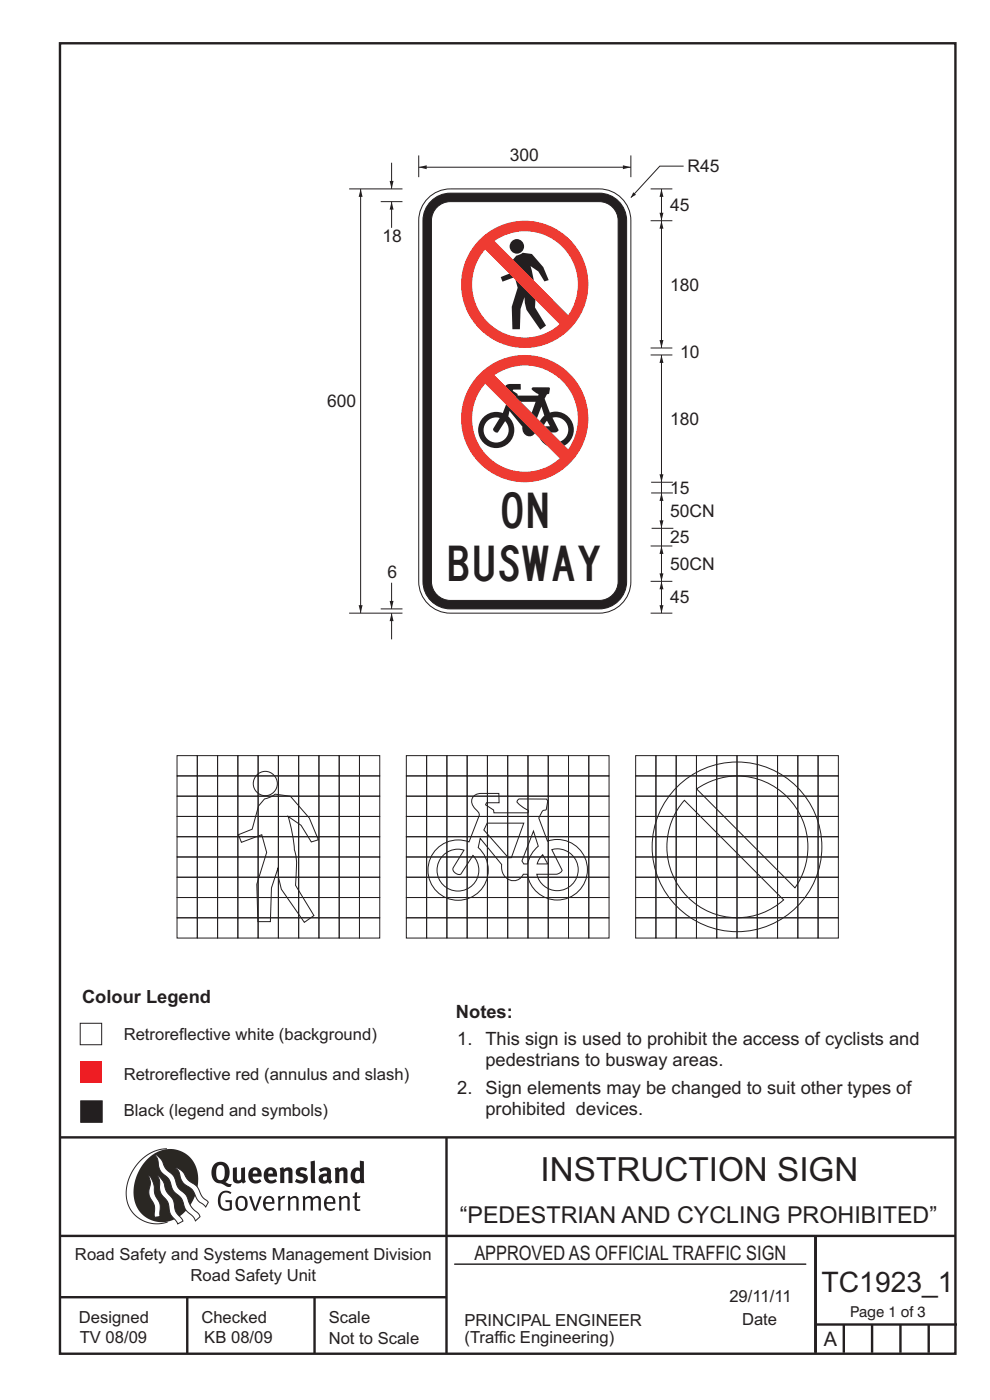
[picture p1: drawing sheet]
<svg xmlns="http://www.w3.org/2000/svg" width="210mm" height="297mm" viewBox="0 0 210 297" stroke-linecap="round" stroke-linejoin="round" font-family="sans-serif">
<g fill="none" stroke="#231f20" stroke-width=".51">
<path d="M12.7 9.2h190v278h-190zM12.7 241.3h190M94.7 241.4v45.8M12.7 275.2h82M12.7 262.2h190.1M39.7 275.2v12M66.7 275.2v12M173 262.1v24.9M173 281h30M179 281v6M185 281v6M191 281v6"/>
<path d="M197 281v6"/>
</g>
<path d="M96.4 268.2h74.6" fill="none" stroke="#231f20" stroke-width=".21"/>
<path d="M35.4 243.7a9.5 9.5 0 0 0-8.6 10.4 6.5 6.5 0 0 0 8.8 5.1" fill="none" stroke="#2a2723" stroke-width=".21"/>
<path d="M31.3 245.9a6.1 6.1 0 0 1 7.3-1.6 6.1 6.1 0 0 1 3.4 6.6 8.8 8.8 0 0 1-7.2 8.4 6.1 6.1 0 0 1-6.4-7.5 10.5 10.5 0 0 1 2.9-5.9z" fill-rule="evenodd" fill="#2a2723"/>
<g fill="#fff" stroke="#2a2723" stroke-width=".21">
<path d="M31.6 249.3l.3 .3 .6 1.2 .4 2.6 1 2 .1 2.7-1.2 .1-.1-2.4-.9-1.8-.2-.7 .3-2.4z" fill-rule="evenodd"/>
<path d="M37.2 247.7l.5 .1 .9 .6 1.3 1.9 1.9 1.5 1.1 2.1 1.3 1.2-.6 1-1.6-1.5-1.2-2.2-2-1.5-.5-.9-.4-1.5z" fill-rule="evenodd"/>
<path d="M32.8 244.9l.4 .1 .9 .8 1 2.1 1.7 1.5 1 2.5 1.6 1.6 1.2 2.5 1.6 1.6 .2 .5-.9 .9-.5-.9-1.6-1.5-1-2.4-1.7-1.7-.9-2.4-1.8-1.7-.3-.9-.3-1.6z" fill-rule="evenodd"/>
<path d="M33.4 249.4l.5 .3 .7 .9 .7 2.1 1.5 1.9 .5 2.5 1.5 1.8v.1l-1.1 .6-1.6-2.1-.6-2.5-1.4-1.9-.3-1v-1.6z" fill-rule="evenodd"/>
</g>
<g fill="#231f20">
<path d="M46.8 253.1l.5-.4 .7-.1 .6 .1 .5 .3-.2 .3-.9-.3-.8 .2-.3 .7-.1 1.1 .1 .6 .3 .5 .5 .3h.6l.4-.1v-1.3h-.8l-.1-.4h1.4v2l-.7 .2-.8 .1-.6-.3-.5-.4-.3-.8-.1-1 .2-.7z" fill-rule="evenodd"/>
<path d="M50.7 254.3l.7-.2 .5 .5 .1 1.2-.2 .4-.3 .2h-.5l-.4-.3-.2-1.1zM50.4 254l-.5 1.1 .3 1.2 .7 .5 1-.1 .4-.4 .2-.5v-.8l-.2-.7-.3-.4-.5-.2h-.6z" fill-rule="evenodd"/>
<path d="M52.8 253.8l.5-.1 .9 2.6 .8-2.5h.5l-1.1 3h-.5z" fill-rule="evenodd"/>
<path d="M56.6 254.2l.4-.1 .4 .1 .2 .3 .1 .5h-1.4zM56.2 254l-.4 1v.7l.3 .6 .4 .4 .5 .2 1.1-.3 .1-.1-.2-.3-.6 .3-.7-.2-.3-.2-.1-.6v-.1h1.9l-.2-1.2-.8-.5-.5 .1z" fill-rule="evenodd"/>
<path d="M58.9 253.8l.5-.1 .1 .5 .4-.4 .6-.1-.2 .5-.4 .1-.4 .3v2.2h-.5z" fill-rule="evenodd"/>
<path d="M61 253.8l.5-.1a.24 .24 0 0 0 .1 .4 .24 .24 0 0 0 .3-.2l.8-.2 .6 .5v2.6h-.4l-.1-2.3-.1-.3-.3-.1-.8 .5v2.2h-.5z" fill-rule="evenodd"/>
<path d="M64.2 253.8l.4-.1a.23 .23 0 0 0 .2 .4 .23 .23 0 0 0 .3-.2l.5-.2 .6 .2a.23 .23 0 0 0 .2 .2 .23 .23 0 0 0 .2-.1l.8-.3 .6 .4 .1 2.7h-.5v-2.3l-.1-.3-.3-.1-.8 .5v2.2h-.5v-2.3l-.1-.3-.3-.1-.8 .4v2.3h-.4z" fill-rule="evenodd"/>
<path d="M69.5 254.2l.5-.1 .4 .1 .3 .8h-1.4zM69.2 254l-.5 1 .1 .7 .2 .6 .4 .4 .4 .2 1.1-.3 .2-.1-.2-.3-.6 .3-.7-.2-.3-.4v-.5h1.9l-.2-1.2-.4-.3-.5-.2-.5 .1z" fill-rule="evenodd"/>
<path d="M71.8 253.8l.5-.1a.24 .24 0 0 0 .1 .4 .24 .24 0 0 0 .4-.2l.7-.2 .6 .5 .1 2.6h-.5v-2.3l-.1-.3-.3-.1-.9 .5v2.2h-.4z" fill-rule="evenodd"/>
<path d="M75.3 253l.5-.1-.1 .9h.8l-.2 .3h-.6v2.2l.2 .2h.5v.3l-.2 .1-.6-.1-.4-.3v-2.4h-.4v-.3h.4z" fill-rule="evenodd"/>
<path d="M46.2 247.4l.4-.2h.4l.6 .6v1.8l-.2 .5-.3 .2h-.8l-.3-.6-.1-1.5zM45.5 246.9l-.4 .7-.2 .8v1l.3 .9 .7 .6 1 .2 1.6 .7 .4-.1 .3-.5h-.6l-.8-.4 .7-1 .2-1.5a1.91 1.91 0 0 0-1.1-1.7 1.91 1.91 0 0 0-2.1 .3z" fill-rule="evenodd"/>
<path d="M49.4 247.8l.8-.2 .1 2.5 .1 .2 .3 .1 .5-.3v-2.3l.8-.2v2.6l.2 .5-.7 .3a.39 .39 0 0 0-.7 0h-.8l-.5-.4z" fill-rule="evenodd"/>
<path d="M53.8 248.4l.3-.1h.3l.2 .7h-1zM53.1 248l-.3 .5-.1 .8v.7l.4 .6 .5 .4 .6 .1 .7-.1 .6-.4-.4-.5-.4 .3h-.5l-.4-.2-.2-.3v-.3h1.9l-.1-1-.3-.6-1-.4-.5 .1z" fill-rule="evenodd"/>
<path d="M57.1 248.4l.2-.1h.4l.2 .7h-1zM56.4 248l-.3 .6-.2 .8 .2 .7 .3 .5 .5 .4 .6 .1 .6-.1 .6-.4-.3-.5-.6 .3h-.5l-.4-.6v-.2h1.9l-.1-1-.3-.6-.5-.3-.5-.1-.5 .1z" fill-rule="evenodd"/>
<path d="M59.3 247.8l.8-.2 .1 .4 1-.4 .7 .3 .1 .5v2.6h-.8v-2.3l-.3-.3-.6 .3v2.3h-.9z" fill-rule="evenodd"/>
<path d="M63 248l.9-.4 1.3 .3-.3 .6-.9-.2-.3 .2 .1 .3 1 .3 .4 .4v.8l-.4 .6-1.1 .2-1.1-.4 .3-.6 1 .3h.3l.2-.3-.1-.3-1-.3-.4-.3-.2-.6z" fill-rule="evenodd"/>
<path d="M68.6 249.7l.7-.2v.7l-.3 .3-.3-.1-.2-.3zM67.7 248.1l.3 .6 .8-.4 .5 .2a.35 .35 0 0 1 0 .5 .35 .35 0 0 1-.5 0l-1 .4-.2 .9 .2 .4 .3 .3h1.1a.49 .49 0 0 1 .8 .2l.5-.6-.3-.4v-1.7l-.2-.5-.4-.3-.6-.1z" fill-rule="evenodd"/>
<path d="M71 247.8l.8-.2 .1 .4 1-.4 .6 .3 .2 .5v2.6h-.8v-2.3l-.3-.3-.6 .3v2.3h-.9z" fill-rule="evenodd"/>
<path d="M75.6 248.5l.3-.1 .4 .2v1.5l-.3 .2-.4-.1-.2-.3v-.9zM76.3 246.2v1.3a.19 .19 0 0 1 0 .3 .19 .19 0 0 1-.3-.1l-.8 .1-.6 .5-.2 .9 .1 1 .3 .5 .6 .3h.6l.5-.2v.2h.8l-.1-4.6z" fill-rule="evenodd"/>
<path d="M65.9 246.4l.9-.2 .1 4.8h-.8l-.1-.3z" fill-rule="evenodd"/>
</g>
<path d="M17.1 225.1h4.6v4.6h-4.6z" fill-rule="evenodd" fill="#ee1d23"/>
<path d="M17.1 233.5h4.6v4.6h-4.6z" fill-rule="evenodd" fill="#231f20" stroke="#231f20" stroke-width=".21"/>
<path d="M17 217.1h4.6v4.5h-4.6z" fill-rule="evenodd" fill="#fff" stroke="#231f20" stroke-width=".21"/>
<g fill="none" stroke="#231f20" stroke-width=".21">
<path d="M88.8 35.5h45M37.6 164.6h4.3v4.3h-4.3zM37.6 168.9h4.3v4.3h-4.3zM37.6 173.2h4.3v4.3h-4.3zM37.6 177.5h4.3v4.3h-4.3zM37.6 160.3h4.3v4.3h-4.3zM41.9 164.6h4.3v4.3h-4.3zM41.9 168.9h4.3v4.3h-4.3zM41.9 173.2h4.3v4.3h-4.3zM41.9 177.5h4.3v4.3h-4.3zM41.9 160.3h4.3v4.3h-4.3zM46.2 164.6h4.3v4.3h-4.3z"/>
<path d="M46.2 168.9h4.3v4.3h-4.3zM46.2 173.2h4.3v4.3h-4.3zM46.2 177.5h4.3v4.3h-4.3zM46.2 160.3h4.3v4.3h-4.3zM50.5 164.6h4.3v4.3h-4.3zM50.5 168.9h4.3v4.3h-4.3zM50.5 173.2h4.3v4.3h-4.3zM50.5 177.5h4.3v4.3h-4.3zM50.5 160.3h4.3v4.3h-4.3zM54.8 164.6h4.3v4.3h-4.3zM54.8 168.9h4.3v4.3h-4.3zM54.8 173.2h4.3v4.3h-4.3z"/>
<path d="M54.8 177.5h4.3v4.3h-4.3zM54.8 160.3h4.3v4.3h-4.3zM56.1 169.5l1.3-.4 1-.6 3.2 .4 4 4.6 1.9 4.7-1.5 .4-2.1-3.5-2.8-1.9 .2 .7a31.6 31.6 0 0 1 1.1 6.4 16.6 16.6 0 0 1 .3 6.6v.9l3.9 6.4-2 1.5-4.9-7.1-.6-2.4-.1-2-1.4 4.2-.2 7.1h-2.7l-.2-7.9 2.1-6.8-1.1-3.7-4.3 1.6-.6-1.6 2.9-1.2 1.3-4.9zM59.1 164.6h4.3v4.3h-4.3zM59.1 168.9h4.3v4.3h-4.3zM59.1 173.2h4.3v4.3h-4.3zM59.1 177.5h4.3v4.3h-4.3zM59.1 160.3h4.3v4.3h-4.3zM63.4 164.6h4.3v4.3h-4.3zM63.4 168.9h4.3v4.3h-4.3zM63.4 173.2h4.3v4.3h-4.3zM63.4 177.5h4.3v4.3h-4.3z"/>
<path d="M63.4 160.3h4.3v4.3h-4.3zM67.7 164.6h4.3v4.3h-4.3zM67.7 168.9h4.3v4.3h-4.3zM67.7 173.2h4.3v4.3h-4.3zM67.7 177.5h4.3v4.3h-4.3zM67.7 160.3h4.3v4.3h-4.3zM72 164.6h4.3v4.3h-4.3zM72 168.9h4.3v4.3h-4.3zM72 173.2h4.3v4.3h-4.3zM72 177.5h4.3v4.3h-4.3zM72 160.3h4.3v4.3h-4.3zM76.3 164.6h4.3v4.3h-4.3z"/>
<path d="M76.3 168.9h4.3v4.3h-4.3zM76.3 173.2h4.3v4.3h-4.3zM76.3 177.5h4.3v4.3h-4.3zM76.3 160.3h4.3v4.3h-4.3zM86.2 164.6h4.3v4.3h-4.3zM86.2 168.9h4.3v4.3h-4.3zM86.2 173.2h4.3v4.3h-4.3zM86.2 177.5h4.3v4.3h-4.3zM86.2 160.3h4.3v4.3h-4.3zM90.5 164.6h4.3v4.3h-4.3zM90.5 168.9h4.3v4.3h-4.3zM90.5 173.2h4.3v4.3h-4.3z"/>
<path d="M90.5 177.5h4.3v4.3h-4.3zM90.5 160.3h4.3v4.3h-4.3zM94.8 164.6h4.3v4.3h-4.3zM94.8 168.9h4.3v4.3h-4.3zM94.8 173.2h4.3v4.3h-4.3zM94.8 177.5h4.3v4.3h-4.3zM94.8 160.3h4.3v4.3h-4.3zM99.1 164.6h4.3v4.3h-4.3zM99.1 168.9h4.3v4.3h-4.3zM99.1 173.2h4.3v4.3h-4.3zM99.1 177.5h4.3v4.3h-4.3zM99.1 160.3h4.3v4.3h-4.3z"/>
<path d="M100.4 168.9l1-.5 .7-.1h3.7l.1 2h-2.7l-.2 .4 1.7 1.1 .1 .6h7.1l.2-.4-.1-.1-1.3-.8-1-.9 .3-.6 5.9-.1 .3 .4-.3 1.8-.8 .3-.8 1.5 1.8 5a6.4 6.4 0 0 1 8.3 4.3 6.4 6.4 0 0 1-4.9 8 6.4 6.4 0 0 1-7.6-5.3h-.9a2.41 2.41 0 0 1-2.7 1.3 2.41 2.41 0 0 1-1.9-2.4v-1l-4.5-5.6-.5 2a6.4 6.4 0 0 1-1.5 10.6 6.4 6.4 0 0 1-9.1-5.6 6.4 6.4 0 0 1 8.7-6.2l2.2-5.6a1.48 1.48 0 0 0-.8-1.3 1.96 1.96 0 0 1-.5-2.8zM103.3 174.6h7.8l-2.6 7.3-.7 .1-5.2-5.9zM103.4 164.6h4.3v4.3h-4.3zM103.4 168.9h4.3v4.3h-4.3zM103.4 173.2h4.3v4.3h-4.3zM103.4 177.5h4.3v4.3h-4.3zM103.4 160.3h4.3v4.3h-4.3zM107.7 164.6h4.3v4.3h-4.3zM107.7 168.9h4.3v4.3h-4.3zM107.7 173.2h4.3v4.3h-4.3zM107.7 177.5h4.3v4.3h-4.3zM107.7 160.3h4.3v4.3h-4.3z"/>
<path d="M112 164.6h4.3v4.3h-4.3zM112 168.9h4.3v4.3h-4.3zM112 173.2h4.3v4.3h-4.3zM112 177.5h4.3v4.3h-4.3zM112 160.3h4.3v4.3h-4.3zM113.2 176.3l1 3.2a7.2 7.2 0 0 0-2.3 3.8h-.8l-.4-.7zM116.3 164.6h4.3v4.3h-4.3zM116.3 168.9h4.3v4.3h-4.3zM116.3 173.2h4.3v4.3h-4.3zM116.3 177.5h4.3v4.3h-4.3zM116.3 160.3h4.3v4.3h-4.3zM120.6 164.6h4.3v4.3h-4.3z"/>
<path d="M120.6 168.9h4.3v4.3h-4.3zM120.6 173.2h4.3v4.3h-4.3zM120.6 177.5h4.3v4.3h-4.3zM120.6 160.3h4.3v4.3h-4.3zM124.9 164.6h4.3v4.3h-4.3zM124.9 168.9h4.3v4.3h-4.3zM124.9 173.2h4.3v4.3h-4.3zM124.9 177.5h4.3v4.3h-4.3zM124.9 160.3h4.3v4.3h-4.3zM134.8 164.6h4.3v4.3h-4.3zM134.8 168.9h4.3v4.3h-4.3zM134.8 173.2h4.3v4.3h-4.3z"/>
<path d="M134.8 177.5h4.3v4.3h-4.3zM134.8 160.3h4.3v4.3h-4.3zM139.1 164.6h4.3v4.3h-4.3zM139.1 168.9h4.3v4.3h-4.3zM139.1 173.2h4.3v4.3h-4.3zM139.1 177.5h4.3v4.3h-4.3zM139.1 160.3h4.3v4.3h-4.3zM143.4 164.6h4.3v4.3h-4.3zM143.4 168.9h4.3v4.3h-4.3zM143.4 173.2h4.3v4.3h-4.3zM143.4 177.5h4.3v4.3h-4.3zM143.4 160.3h4.3v4.3h-4.3z"/>
<path d="M145.2 169.8l21 21.1a14.9 14.9 0 0 1-20.4-.7 14.9 14.9 0 0 1-.6-20.4zM147.7 164.6h4.3v4.3h-4.3zM147.7 168.9h4.3v4.3h-4.3zM147.7 173.2h4.3v4.3h-4.3zM147.7 177.5h4.3v4.3h-4.3zM147.7 160.3h4.3v4.3h-4.3zM147.8 167.4a15 15 0 0 1 19.2 1.7 15 15 0 0 1 1.6 19.2zM152 164.6h4.3v4.3h-4.3zM152 168.9h4.3v4.3h-4.3zM152 173.2h4.3v4.3h-4.3zM152 177.5h4.3v4.3h-4.3zM152 160.3h4.3v4.3h-4.3z"/>
<path d="M156.3 164.6h4.3v4.3h-4.3zM156.3 168.9h4.3v4.3h-4.3zM156.3 173.2h4.3v4.3h-4.3zM156.3 177.5h4.3v4.3h-4.3zM156.3 160.3h4.3v4.3h-4.3zM160.6 164.6h4.3v4.3h-4.3zM160.6 168.9h4.3v4.3h-4.3zM160.6 173.2h4.3v4.3h-4.3zM160.6 177.5h4.3v4.3h-4.3zM160.6 160.3h4.3v4.3h-4.3zM164.9 164.6h4.3v4.3h-4.3zM164.9 168.9h4.3v4.3h-4.3z"/>
<path d="M164.9 173.2h4.3v4.3h-4.3zM164.9 177.5h4.3v4.3h-4.3zM164.9 160.3h4.3v4.3h-4.3zM169.2 164.6h4.3v4.3h-4.3zM169.2 168.9h4.3v4.3h-4.3zM169.2 173.2h4.3v4.3h-4.3zM169.2 177.5h4.3v4.3h-4.3zM169.2 160.3h4.3v4.3h-4.3zM173.5 164.6h4.3v4.3h-4.3zM173.5 168.9h4.3v4.3h-4.3zM173.5 173.2h4.3v4.3h-4.3zM173.5 177.5h4.3v4.3h-4.3z"/>
<path d="M173.5 160.3h4.3v4.3h-4.3zM37.6 181.8h4.3v4.3h-4.3zM37.6 186.1h4.3v4.3h-4.3zM37.6 190.4h4.3v4.3h-4.3zM37.6 194.7h4.3v4.3h-4.3zM41.9 181.8h4.3v4.3h-4.3zM41.9 186.1h4.3v4.3h-4.3zM41.9 190.4h4.3v4.3h-4.3zM41.9 194.7h4.3v4.3h-4.3zM46.2 181.8h4.3v4.3h-4.3zM46.2 186.1h4.3v4.3h-4.3zM46.2 190.4h4.3v4.3h-4.3z"/>
<path d="M46.2 194.7h4.3v4.3h-4.3zM50.5 181.8h4.3v4.3h-4.3zM50.5 186.1h4.3v4.3h-4.3zM50.5 190.4h4.3v4.3h-4.3zM50.5 194.7h4.3v4.3h-4.3zM54.8 181.8h4.3v4.3h-4.3zM54.8 186.1h4.3v4.3h-4.3zM54.8 190.4h4.3v4.3h-4.3zM54.8 194.7h4.3v4.3h-4.3zM59.1 181.8h4.3v4.3h-4.3zM59.1 186.1h4.3v4.3h-4.3zM59.1 190.4h4.3v4.3h-4.3z"/>
<path d="M59.1 194.7h4.3v4.3h-4.3zM63.4 181.8h4.3v4.3h-4.3zM63.4 186.1h4.3v4.3h-4.3zM63.4 190.4h4.3v4.3h-4.3zM63.4 194.7h4.3v4.3h-4.3zM67.7 181.8h4.3v4.3h-4.3zM67.7 186.1h4.3v4.3h-4.3zM67.7 190.4h4.3v4.3h-4.3zM67.7 194.7h4.3v4.3h-4.3zM72 181.8h4.3v4.3h-4.3zM72 186.1h4.3v4.3h-4.3zM72 190.4h4.3v4.3h-4.3z"/>
<path d="M72 194.7h4.3v4.3h-4.3zM76.3 181.8h4.3v4.3h-4.3zM76.3 186.1h4.3v4.3h-4.3zM76.3 190.4h4.3v4.3h-4.3zM76.3 194.7h4.3v4.3h-4.3zM86.2 181.8h4.3v4.3h-4.3zM86.2 186.1h4.3v4.3h-4.3zM86.2 190.4h4.3v4.3h-4.3zM86.2 194.7h4.3v4.3h-4.3zM90.5 181.8h4.3v4.3h-4.3zM90.5 186.1h4.3v4.3h-4.3zM90.5 190.4h4.3v4.3h-4.3z"/>
<path d="M90.5 194.7h4.3v4.3h-4.3zM94.3 181.2a4.3 4.3 0 0 1 4.1-.8l-2.2 3.7a1.19 1.19 0 0 0 1.6 1.3l2.5-3.9a4.4 4.4 0 0 1-.1 6.3 4.4 4.4 0 0 1-6.4-.3 4.4 4.4 0 0 1 .5-6.3zM94.8 181.8h4.3v4.3h-4.3zM94.8 186.1h4.3v4.3h-4.3zM94.8 190.4h4.3v4.3h-4.3zM94.8 194.7h4.3v4.3h-4.3zM99.1 181.8h4.3v4.3h-4.3zM99.1 186.1h4.3v4.3h-4.3zM99.1 190.4h4.3v4.3h-4.3zM99.1 194.7h4.3v4.3h-4.3zM103.4 181.8h4.3v4.3h-4.3zM103.4 186.1h4.3v4.3h-4.3z"/>
<path d="M103.4 190.4h4.3v4.3h-4.3zM103.4 194.7h4.3v4.3h-4.3zM107.7 181.8h4.3v4.3h-4.3zM107.7 186.1h4.3v4.3h-4.3zM107.7 190.4h4.3v4.3h-4.3zM107.7 194.7h4.3v4.3h-4.3zM112 181.8h4.3v4.3h-4.3zM112 186.1h4.3v4.3h-4.3zM112 190.4h4.3v4.3h-4.3zM112 194.7h4.3v4.3h-4.3zM115.1 181.3l1.1 2h-2.3l.4-.9zM116.3 181.8h4.3v4.3h-4.3z"/>
<path d="M116.3 186.1h4.3v4.3h-4.3zM116.3 190.4h4.3v4.3h-4.3zM116.3 194.7h4.3v4.3h-4.3zM117.1 180.2a4.4 4.4 0 0 1 5.4 3.3 4.4 4.4 0 0 1-3.3 5.4 4.4 4.4 0 0 1-5.3-3.4l4.4-.1a1.11 1.11 0 0 0 .9-.8zM120.6 181.8h4.3v4.3h-4.3zM120.6 186.1h4.3v4.3h-4.3zM120.6 190.4h4.3v4.3h-4.3zM120.6 194.7h4.3v4.3h-4.3zM124.9 181.8h4.3v4.3h-4.3zM124.9 186.1h4.3v4.3h-4.3zM124.9 190.4h4.3v4.3h-4.3zM124.9 194.7h4.3v4.3h-4.3z"/>
<path d="M134.8 181.8h4.3v4.3h-4.3zM134.8 186.1h4.3v4.3h-4.3zM134.8 190.4h4.3v4.3h-4.3zM134.8 194.7h4.3v4.3h-4.3zM139.1 181.8h4.3v4.3h-4.3zM139.1 186.1h4.3v4.3h-4.3zM139.1 190.4h4.3v4.3h-4.3zM139.1 194.7h4.3v4.3h-4.3zM143.4 181.8h4.3v4.3h-4.3zM143.4 186.1h4.3v4.3h-4.3zM143.4 190.4h4.3v4.3h-4.3zM143.4 194.7h4.3v4.3h-4.3z"/>
<path d="M147.7 181.8h4.3v4.3h-4.3zM147.7 186.1h4.3v4.3h-4.3zM147.7 190.4h4.3v4.3h-4.3zM147.7 194.7h4.3v4.3h-4.3zM152 181.8h4.3v4.3h-4.3zM152 186.1h4.3v4.3h-4.3zM152 190.4h4.3v4.3h-4.3zM152 194.7h4.3v4.3h-4.3zM156.3 181.8h4.3v4.3h-4.3zM156.3 186.1h4.3v4.3h-4.3zM156.3 190.4h4.3v4.3h-4.3zM156.3 194.7h4.3v4.3h-4.3z"/>
<path d="M160.6 181.8h4.3v4.3h-4.3zM160.6 186.1h4.3v4.3h-4.3zM160.6 190.4h4.3v4.3h-4.3zM160.6 194.7h4.3v4.3h-4.3zM164.9 181.8h4.3v4.3h-4.3zM164.9 186.1h4.3v4.3h-4.3zM164.9 190.4h4.3v4.3h-4.3zM164.9 194.7h4.3v4.3h-4.3zM169.2 181.8h4.3v4.3h-4.3zM169.2 186.1h4.3v4.3h-4.3zM169.2 190.4h4.3v4.3h-4.3zM169.2 194.7h4.3v4.3h-4.3z"/>
<path d="M173.5 181.8h4.3v4.3h-4.3zM173.5 186.1h4.3v4.3h-4.3zM173.5 190.4h4.3v4.3h-4.3zM173.5 194.7h4.3v4.3h-4.3z"/>
<circle cx="56.3" cy="166.2" r="2.56"/>
<circle cx="156.3" cy="179.7" r="18"/>
</g>
<g fill="#231f20">
<path d="M132.1 35.1l1.7 .4-1.7 .4z"/>
<path d="M88.8 35.5l1.7-.4v.8z"/>
</g>
<path d="M145 35.2h-5l-6.2 6.7" fill="none" stroke="#231f20" stroke-width=".21"/>
<path d="M134.3 40.8l.6 .5-1.1 .6z" fill="#231f20"/>
<path d="M138 46.8h4.6M138 40.1h4.6M138 75.3h4.6M138 115.8h4.6M138.2 112.1h4.6M138 123.3h4.6M140.3 123.3v6.8" fill="none" stroke="#231f20" stroke-width=".21"/>
<g fill="#231f20">
<path d="M139.9 128.4h.8l-.4 1.7z"/>
<path d="M140.3 123.3l.4 1.7h-.8z"/>
</g>
<path d="M140.3 40.1v6.7" fill="none" stroke="#231f20" stroke-width=".21"/>
<g fill="#231f20">
<path d="M139.9 45.1h.8l-.4 1.7z"/>
<path d="M140.3 40.1l.4 1.7h-.8z"/>
</g>
<path d="M140.3 115.8v7.5" fill="none" stroke="#231f20" stroke-width=".21"/>
<g fill="#231f20">
<path d="M139.9 121.6h.8l-.4 1.7z"/>
<path d="M140.3 115.8l.4 1.7h-.8z"/>
</g>
<path d="M140.3 104.6v7.5" fill="none" stroke="#231f20" stroke-width=".21"/>
<g fill="#231f20">
<path d="M139.9 110.4h.8l-.4 1.7z"/>
<path d="M140.3 104.6l.4 1.7h-.8z"/>
</g>
<path d="M140.3 75.3v29.3M140.3 112.1v3.7" fill="none" stroke="#231f20" stroke-width=".21"/>
<g fill="#231f20">
<path d="M139.9 100.6h.8l-.4 1.7z"/>
<path d="M140.3 75.3l.4 1.7h-.8z"/>
</g>
<path d="M140.3 46.8v27" fill="none" stroke="#231f20" stroke-width=".21"/>
<g fill="#231f20">
<path d="M139.9 72.1h.8l-.4 1.7z"/>
<path d="M140.3 46.8l.4 1.7h-.8z"/>
</g>
<path d="M91.1 41.7a6.7 6.7 0 0 1 4.4-1.6h31.6a6.7 6.7 0 0 1 6.7 6.7v76.6a6.7 6.7 0 0 1-6.7 6.7h-31.6a6.7 6.7 0 0 1-6.7-6.7v-76.6a6.7 6.7 0 0 1 2.3-5.1z" fill-rule="evenodd" fill="#fff" stroke="#231f20" stroke-width=".21"/>
<path d="M91.4 42.7a5.8 5.8 0 0 1 4.1-1.7h31.6a5.8 5.8 0 0 1 5.8 5.8v76.6a5.8 5.8 0 0 1-5.8 5.8h-31.6a5.8 5.8 0 0 1-5.8-5.8v-76.6a5.8 5.8 0 0 1 1.7-4.1z" fill-rule="evenodd" fill="#231f20" stroke="#231f20" stroke-width=".21"/>
<path d="M92.7 44a4 4 0 0 1 2.8-1.2h31.6a4 4 0 0 1 4 4v76.6a4 4 0 0 1-4 4h-31.6a4 4 0 0 1-4-4v-76.6a4 4 0 0 1 1.2-2.8z" fill-rule="evenodd" fill="#fff" stroke="#231f20" stroke-width=".21"/>
<path d="M88.8 33v4.6M133.8 33v4.6M74.1 40.1h11.3M80.8 42.8h4.6M138 73.8h4.6M138.1 104.6h4.6M138.1 102.3h4.6M74.1 130.1h11.3M80.8 129.2h4.6M83.1 130.1v5.5M138 130.1h4.6" fill="none" stroke="#231f20" stroke-width=".21"/>
<path d="M83.1 130.1l.4 1.7h-.8z" fill="#231f20"/>
<path d="M83.1 42.8v5.5" fill="none" stroke="#231f20" stroke-width=".21"/>
<path d="M83.1 42.8l.4 1.7h-.8z" fill="#231f20"/>
<path d="M83.1 123.6v5.6" fill="none" stroke="#231f20" stroke-width=".21"/>
<path d="M82.7 127.5h.8l-.4 1.7z" fill="#231f20"/>
<path d="M83.1 34.5v5.6" fill="none" stroke="#231f20" stroke-width=".21"/>
<path d="M82.7 38.4h.8l-.4 1.7z" fill="#231f20"/>
<path d="M76.5 40.1v90" fill="none" stroke="#231f20" stroke-width=".21"/>
<g fill="#231f20">
<path d="M76.1 128.4h.8l-.4 1.7z"/>
<path d="M76.5 40.1l.4 1.7h-.8z"/>
<path d="M109 85.2h4.6l-1.6 4.4h-.3l-3.2-3.5zM103.6 89.1a2.67 2.67 0 0 0-.4 3.9 2.67 2.67 0 0 0 3.9 .2 2.67 2.67 0 0 0 0-3.9l-1.5 2.4a.71 .71 0 0 1-.7-.1 .71 .71 0 0 1-.3-.7l1.4-2.2-.5-.1a2.62 2.62 0 0 0-1.9 .5zM117.2 88.6a2.66 2.66 0 0 1 3.3 1.9 2.66 2.66 0 0 1-2 3.3 2.66 2.66 0 0 1-3.2-2.1h2.4l.7-.3zM116 89.3l.7 1.1h-1.4zM107.3 81.8a1.4 1.4 0 0 0 .5 2l.1 .5-1.2 3.3a3.8 3.8 0 0 0-5.2 2.5 3.8 3.8 0 0 0 3.2 4.8 3.8 3.8 0 0 0 4.4-3.7l-.3-1.6-1-1.3 .3-1.1 2.7 3.3a1.51 1.51 0 0 0 .8 1.9 1.51 1.51 0 0 0 2-.7h.5a3.8 3.8 0 0 0 4.6 3.2 3.8 3.8 0 0 0 2.9-4.7 3.8 3.8 0 0 0-5-2.7l-1.1-2.9a1.11 1.11 0 0 1 1-1.1l.2-1.1-.2-.2h-3.4l-.3 .4 1.4 1-.1 .3h-4.3v-.3l-1-.7 .1-.3h1.6l-.1-1.1h-2.2zM114.9 86.3l.6 1.9-1 1.2-.4 1h-.5l-.2-.3z" fill-rule="evenodd"/>
</g>
<path d="M97.8 88.8a13.5 13.5 0 0 0 27 0 13.5 13.5 0 0 0-27 0zM102.9 81.4a11.2 11.2 0 0 0 .5 15.3 11.2 11.2 0 0 0 15.3 .5zM104.9 79.6a11.3 11.3 0 0 1 14.4 1.3 11.3 11.3 0 0 1 1.2 14.4z" fill-rule="evenodd" fill="#ee3b32"/>
<path d="M108.1 52.3a1.55 1.55 0 0 1 3.1 0 1.55 1.55 0 0 1-3.1 0zM109.5 54.2l-.7 .9-.8 3-1.8 .7 .4 .9 2.6-.9 .6 2.2-1.2 4.1 .1 4.7h1.6l.1-4.2 .8-2.6 .1 1.3 .4 1.4 2.9 4.2 1.2-.8-2.3-3.9a13.8 13.8 0 0 0-.2-5l-.8-3.7 1.7 1.1 1.3 2.1 .9-.3-1.2-2.7-2.4-2.8-1.9-.3z" fill-rule="evenodd" fill="#231f20"/>
<path d="M97.8 60.3a13.5 13.5 0 0 0 27 0 13.5 13.5 0 0 0-27 0zM102.9 52.9a11.2 11.2 0 0 0 .5 15.4 11.2 11.2 0 0 0 15.3 .5zM104.9 51.1a11.3 11.3 0 0 1 14.4 1.3 11.3 11.3 0 0 1 1.2 14.4z" fill-rule="evenodd" fill="#ee3b32"/>
<g font-size="7.5" fill="#231f20">
<text x="106.5" y="111.9">ON</text>
<text x="95.3" y="123.2">BUSWAY</text>
</g>
<text font-size="7.1" fill="#231f20" x="114.7" y="250.6">INSTRUCTION SIGN</text>
<text font-size="6" fill="#231f20" x="174.3" y="274.1">TC1923_1</text>
<text font-size="4.9" fill="#231f20" x="97.5" y="259.5">“PEDESTRIAN AND CYCLING PROHIBITED”</text>
<g font-size="4.2" fill="#231f20">
<text x="100.6" y="267.2">APPROVED AS OFFICIAL TRAFFIC SIGN</text>
<text x="174.7" y="285.6">A</text>
</g>
<g font-size="3.9" fill="#231f20">
<text x="17.4" y="212.8">Colour Legend</text>
<text x="96.7" y="215.9">Notes:</text>
<text x="97" y="221.8">1.</text>
<text x="103" y="221.8">This sign is used to prohibit the access of cyclists and</text>
<text x="103" y="226.1">pedestrians to busway areas.</text>
<text x="97" y="232.2">2.</text>
<text x="103" y="232.2">Sign elements may be changed to suit other types of</text>
<text x="103" y="236.5">prohibited devices.</text>
</g>
<g font-size="3.7" fill="#231f20">
<text x="108.1" y="34.1">300</text>
<text x="145.8" y="36.4">R45</text>
<text x="142.2" y="44.8">45</text>
<text x="81.1" y="51.4">18</text>
<text x="142.2" y="61.6">180</text>
<text x="144.3" y="75.9">10</text>
<text x="69.4" y="86.4">600</text>
<text x="142.2" y="90.1">180</text>
<text x="142.2" y="104.8">15</text>
<text x="142.2" y="109.7">50CN</text>
<text x="142.2" y="115.3">25</text>
<text x="82.2" y="122.6">6</text>
<text x="142.2" y="120.9">50CN</text>
<text x="142.2" y="128">45</text>
</g>
<g font-size="3.5" fill="#231f20">
<text x="26.2" y="220.7">Retroreflective white (background)</text>
<text x="26.2" y="229.1">Retroreflective red (annulus and slash)</text>
<text x="26.2" y="236.8">Black (legend and symbols)</text>
<text x="15.9" y="267.3">Road Safety and Systems Management Division</text>
<text x="40.4" y="271.7">Road Safety Unit</text>
<text x="16.7" y="280.6">Designed</text>
<text x="42.7" y="280.6">Checked</text>
<text x="69.7" y="280.6">Scale</text>
<text x="98.5" y="281.3">PRINCIPAL ENGINEER</text>
<text x="154.7" y="276.2">29/11/11</text>
<text x="157.4" y="281.2">Date</text>
<text x="16.9" y="284.8">TV 08/09</text>
<text x="43.3" y="284.9">KB 08/09</text>
<text x="69.7" y="285.2">Not to Scale</text>
<text x="98.5" y="284.8">(Traffic Engineering)</text>
</g>
<text font-size="3.2" fill="#231f20" x="180.3" y="279.5">Page 1 of 3</text>
</svg>
